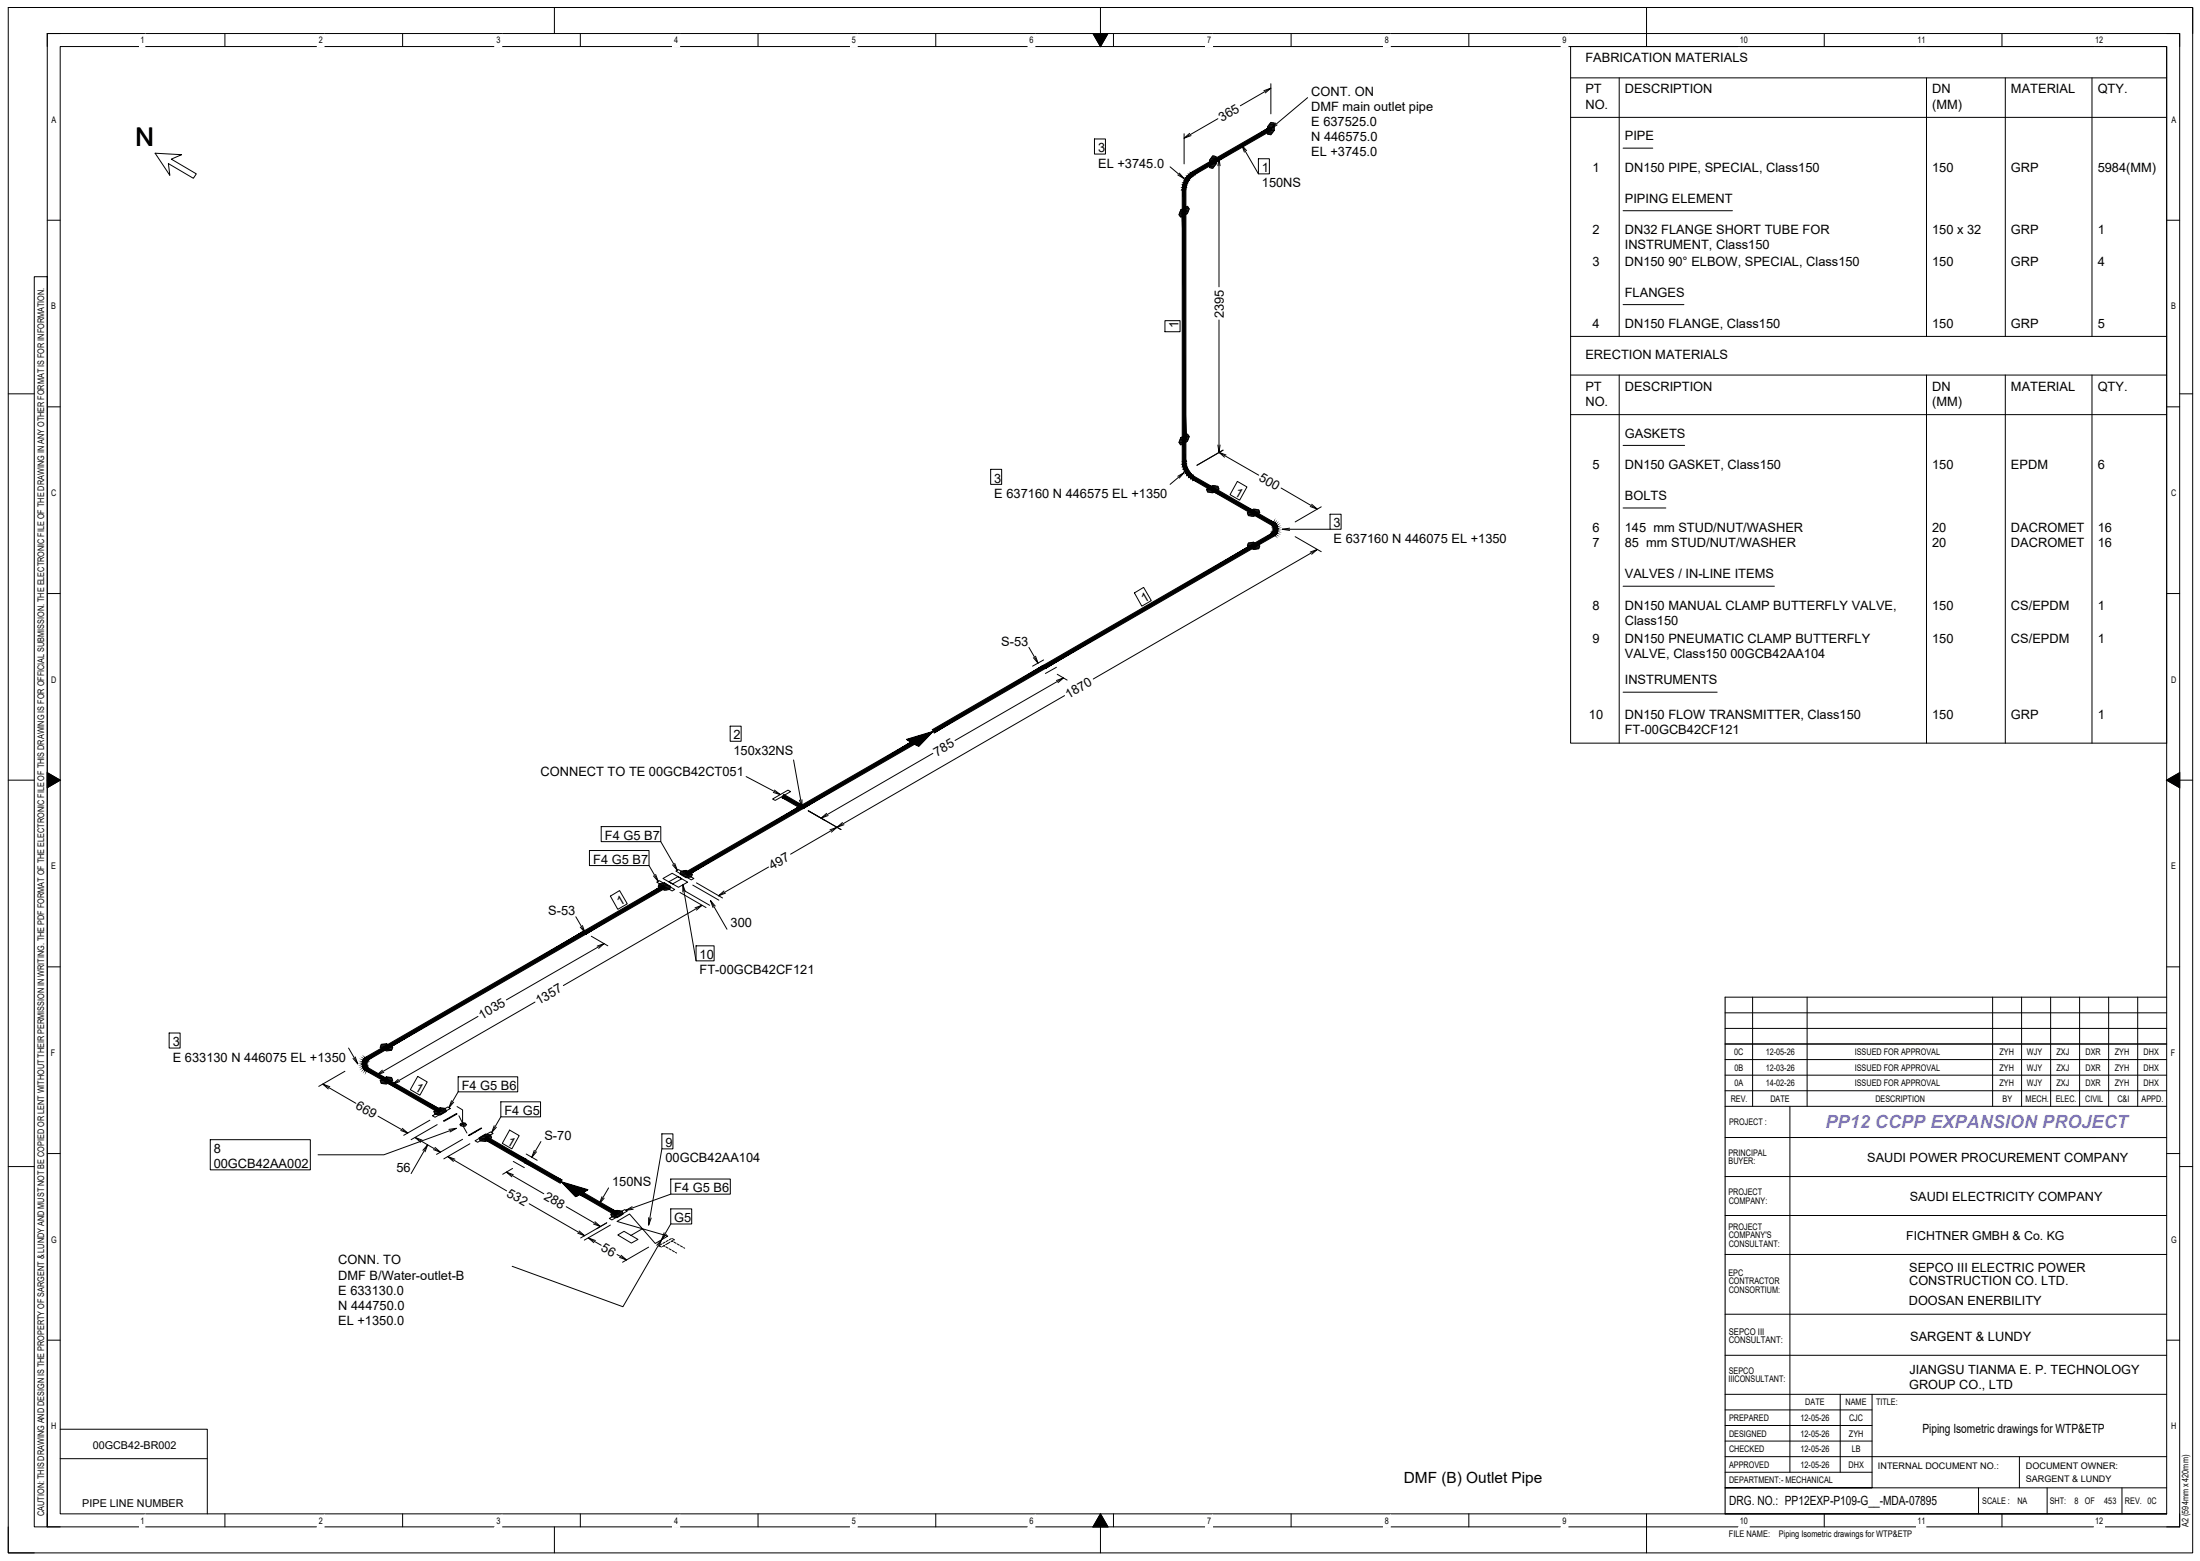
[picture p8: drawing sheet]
<svg xmlns="http://www.w3.org/2000/svg" width="598mm" height="424mm" viewBox="0 0 598 424" stroke-linecap="round" stroke-linejoin="round" font-family="sans-serif">
<!-- layer: G-ANNO-TTLB -->
<g fill="none" stroke="#000" stroke-width=".27">
<path d="M12.8 9.1h579.6v405.7h-579.6zM12.8 9.1v3.5M12.8 9.1h3.6M16.4 12.6h572.5v398.6h-572.5zM61.1 9.1v3.5M109.4 9.1v3.5M150.7 2v7.1M157.7 9.1v3.5M206 9.1v3.5M254.3 9.1v3.5M297.1 9.1h4l-2 3.5zM299.1 2v10.6"/>
<path d="M302.6 9.1v3.5M350.9 9.1v3.5M399.2 9.1v3.5M447.5 2v10.6M495.8 9.1v3.5M544.1 9.1v3.5M588.9 2h7.1v7.1M588.9 9.1h3.5v3.5M12.8 59.8h3.6M588.9 59.8h3.5M9.3 75.2h3.5v339.6h-3.5zM2.2 107h7.1"/>
<path d="M12.8 110.5h3.6M588.9 110.5h3.5M592.4 107h3.6M12.8 161.2h3.6M588.9 161.2h3.5M2.2 211.9h7.1M12.8 209.9l3.6 2-3.6 2.1zM12.8 211.9h3.6M588.9 211.9l3.5-2v4.1zM588.9 211.9h7.1M12.8 262.6h3.6M468.9 279.4h120"/>
<path d="M468.9 275.1h120M468.9 270.9h120M476.4 270.9v29.6M491.2 270.9v29.6M541.6 270.9v29.6M549.5 270.9v29.6M557.4 270.9v29.6M565.2 270.9v29.6M573.1 270.9v29.6M581 270.9v29.6M588.9 262.6h3.5M468.9 292.1h120"/>
<path d="M468.9 296.3h120M468.9 287.8h120M468.9 283.6h120M2.2 316.9h7.1M12.8 313.4h3.6M468.9 300.5h120M468.9 309h120M468.9 319.6h120M486.5 300.5v99.4M588.9 313.4h3.5M592.4 316.9h3.6M468.9 330.2h120"/>
<path d="M468.9 340.8h120M468.9 357h120M12.8 364.1h3.6M468.9 378.8h120M468.9 368.2h120M500.2 378.8v21.1M508.8 378.8v25.4h-39.9h120M588.9 364.1h3.5M468.9 395.7h120M468.9 387.2h39.9M468.9 391.5h39.9M468.9 383h39.9"/>
<path d="M468.9 399.9h39.9M548.9 395.7v8.5M2.2 414.8v7h7.1M12.8 411.2v3.6h3.6M61.1 411.2v3.6M109.4 411.2v3.6M150.7 414.8v7M157.7 411.2v3.6M206 411.2v3.6M254.3 411.2v3.6M299.1 411.2l2 3.6h-4zM299.1 411.2v10.6"/>
<path d="M302.6 411.2v3.6M350.9 411.2v3.6M399.2 411.2v3.6M447.5 411.2v10.6M468.9 411.2h120M495.8 411.2v3.6M537.8 404.2v7M544.1 411.2v3.6M556.4 404.2v7M576.7 404.2v7M592.4 411.2v3.6h-3.5"/>
</g>
<!-- layer: G-ANNO-BRDR -->
<path d="M2.2 2h593.8v419.8h-593.8z" fill="none" stroke="#000" stroke-width=".27"/>
<!-- layer: G-ANNO-TTLB -->
<path d="M468.9 270.9v140.3" fill="none" stroke="#000" stroke-width=".3"/>
<path d="M297.1 9.1h4l-2 3.5zM12.8 209.9l3.6 2-3.6 2.1zM588.9 211.9l3.5-2v4.1zM299.1 411.2l2 3.6h-4z" fill="#000" stroke="#000" stroke-width=".27"/>
<g fill="#fff" stroke="#fff" stroke-width=".27">
<path d="M38 411.7v3.2l1.4-3.2zM39.4 411.7v3.2h-1.4z"/>
<path d="M86.3 411.7v3.2l1.8-3.2zM88.1 411.7v3.2h-1.8z"/>
<path d="M134.6 411.7v3.2l1.8-3.2zM136.4 411.7v3.2h-1.8z"/>
<path d="M182.9 411.7v3.2l1.8-3.2zM184.7 411.7v3.2h-1.8z"/>
<path d="M231.2 411.7v3.2l1.8-3.2zM233 411.7v3.2h-1.8z"/>
<path d="M279.5 411.7v3.2l1.8-3.2zM281.3 411.7v3.2h-1.8z"/>
<path d="M327.8 411.7v3.2l1.8-3.2zM329.6 411.7v3.2h-1.8z"/>
<path d="M376.1 411.7v3.2l1.8-3.2zM377.9 411.7v3.2h-1.8z"/>
<path d="M424.3 411.7v3.2l1.9-3.2zM426.2 411.7v3.2h-1.9z"/>
<path d="M472.7 411.7v3.2l2.7-3.2zM475.4 411.7v3.2h-2.7z"/>
<path d="M521 411.7v3.2l2.5-3.2zM523.5 411.7v3.2h-2.5z"/>
<path d="M569.3 411.7v3.2l2.7-3.2zM572 411.7v3.2h-2.7z"/>
<path d="M589.8 386v3.3l2-3.3zM591.8 386v3.3h-2z"/>
<path d="M589.8 335.3v3.3l2.2-3.3zM592 335.3v3.3h-2.2z"/>
<path d="M589.8 284.6v3.3l1.8-3.3zM591.6 284.6v3.3h-1.8z"/>
<path d="M589.8 233.9v3.2l1.9-3.2zM591.7 233.9v3.2h-1.9z"/>
<path d="M589.8 183.2v3.2l2-3.2zM591.8 183.2v3.2h-2z"/>
<path d="M589.8 132.5v3.2l2.1-3.2zM591.9 132.5v3.2h-2.1z"/>
<path d="M589.8 81.8v3.2l1.9-3.2zM591.7 81.8v3.2h-1.9z"/>
<path d="M589.8 31.1v3.2l2.2-3.2zM592 31.1v3.2h-2.2z"/>
<path d="M38 9.6v3.2l1.4-3.2zM39.4 9.6v3.2h-1.4z"/>
<path d="M86.3 9.6v3.2l1.8-3.2zM88.1 9.6v3.2h-1.8z"/>
<path d="M134.6 9.6v3.2l1.8-3.2zM136.4 9.6v3.2h-1.8z"/>
<path d="M182.9 9.6v3.2l1.8-3.2zM184.7 9.6v3.2h-1.8z"/>
<path d="M231.2 9.6v3.2l1.8-3.2zM233 9.6v3.2h-1.8z"/>
<path d="M279.5 9.6v3.2l1.8-3.2zM281.3 9.6v3.2h-1.8z"/>
<path d="M327.8 9.6v3.2l1.8-3.2zM329.6 9.6v3.2h-1.8z"/>
<path d="M376.1 9.6v3.2l1.8-3.2zM377.9 9.6v3.2h-1.8z"/>
<path d="M424.3 9.6v3.2l1.9-3.2zM426.2 9.6v3.2h-1.9z"/>
<path d="M472.7 9.6v3.2l2.7-3.2zM475.4 9.6v3.2h-2.7z"/>
<path d="M521 9.6v3.2l2.5-3.2zM523.5 9.6v3.2h-2.5z"/>
<path d="M569.3 9.6v3.2l2.7-3.2zM572 9.6v3.2h-2.7z"/>
<path d="M13.6 386v3.3l2-3.3zM15.6 386v3.3h-2z"/>
<path d="M13.6 335.3v3.3l2.2-3.3zM15.8 335.3v3.3h-2.2z"/>
<path d="M13.6 284.6v3.3l1.8-3.3zM15.4 284.6v3.3h-1.8z"/>
<path d="M13.6 233.9v3.2l1.9-3.2zM15.5 233.9v3.2h-1.9z"/>
<path d="M13.6 183.2v3.2l2-3.2zM15.6 183.2v3.2h-2z"/>
<path d="M13.6 132.5v3.2l2.1-3.2zM15.7 132.5v3.2h-2.1z"/>
<path d="M13.6 81.8v3.2l1.9-3.2zM15.5 81.8v3.2h-1.9z"/>
<path d="M13.6 31.1v3.2l2.2-3.2zM15.8 31.1v3.2h-2.2z"/>
</g>
<!-- layer: GT_1 -->
<g fill="none" stroke="#000" stroke-width=".27">
<path d="M426.9 12.6h162v189.3h-162zM297.5 37.7h3v4.2h-3zM321.8 36.3v8.2M323.3 36.2l-1.5 1.3 1.9-.7M331 32.2l-9.2 5.3M337.5 39.4l4.5 7.8M343.5 24.6l1.9-.7-1.5 1.3M344.5 36.4h1.1M344.5 36.2h1.2M344.5 36h1.4M344.5 35.8h1.5M344.5 35.6h1.7"/>
<path d="M344.5 35.4h1.8M344.5 35.2h1.8M344.5 35h1.8M344.5 34.8h1.8M344.5 34.6h1.8M344.5 34.4h1.8M344.7 34.2h1.6M344.8 34h1.5M345 33.8h1.3M345.1 33.6h1.2M345.3 33.4h1M345.4 33.2l.9 .2v2l-.9 1.2-.9-.2v-2z"/>
<path d="M345.4 23.9l-8.3 4.8M345.4 22.7v8.2M346.7 33.4l-1.3 1.5 1.7-1M355.4 26.5l-10 8.4M426.9 21.2h162M426.9 31.9h162M440.1 21.2v70.2M523.6 21.2v70.2M545 21.2v70.2M568.6 21.2v70.2M42.2 41.6l7.2 .4-2.8 1.2 6.8 4-.8 1.2-6.8-4 .4 3.2zM318 45.3l3.8 3.2"/>
<path d="M320.5 58.2h1.9M320.5 58.4h1.5M320.5 47l1.3 1.5-1.7-1M320.5 58h2.2M320.6 57.8h2.2M320.7 58.6h.9M320.7 57.6h2.2M320.8 58.8h.5M320.8 57.4h2.2M320.9 57.2h2.1M320.9 57l1.8-1 .5 .7-.5 1.3-1.8 1-.5-.7zM320.9 57h2.2"/>
<path d="M321.3 56.8h1.9M321.6 56.6h1.6M322 56.4h1M322.4 56.2h.5M328.7 45.4h1.2M328.7 45.2h1.3M328.7 45h1.5M328.7 44.8h1.6M328.7 44.6h1.8M328.7 44.4h1.8M328.7 44.2h1.8M328.7 44h1.8"/>
<path d="M328.7 43.8h1.8M328.7 43.6h1.8M328.8 43.4h1.7M329 43.2h1.5M329.1 43h1.4M329.2 45.6h.5M329.2 42.8h1.3M329.4 42.6h1.1M329.5 42.4h.6M329.6 42.3l.9 .2v2l-.9 1.2-.9-.2v-2zM331 45l.3-2 .3 2M331.3 43v34.9"/>
<path d="M332.4 42.4l-7.1 4.1M338.8 40.9l-1.3-1.5 .7 1.9M342 43.1h3v4.1h-3zM441.2 40.2h8M441.2 57.2h29.7M316.6 87.1h4.1v3h-4.1zM331.3 86.9v36l10.8 6.2M426.9 91.4h162M441.2 82.7h16.5M320.6 119.8h2.2M320.7 119.6h2.2M320.7 119.4h2.2"/>
<path d="M320.8 119.2h2.2M320.9 119h2.2M320.9 118.9l1.8-1 .5 .7-.5 1.3-1.8 1-.5-.7zM321.1 118.8h2.1M321.5 118.6h1.7M321.8 118.4h1.3M322.2 118.2h.7M426.9 101.9h162M426.9 112.6h162M440.1 101.9v100M523.6 101.9v100M545 101.9v100"/>
<path d="M568.6 101.9v100M269.3 127.5h2.9v4.1h-2.9zM320.1 129.4l1.7-1-1.3 1.5M320.4 120.2h1.8M320.5 120h2.1M320.6 120.4h1.2M320.7 120.6h.8M321.8 128.4l-3.8 3.2M327.9 132.9l1.7-1 1.4 .2 .3 .8-1.7 1-1.4-.2zM328 133h3.2M328 133.2h2.8M328.1 132.8h3.2"/>
<path d="M328.1 133.4h2.4M328.2 133.6h1.9M328.4 132.6h2.8M328.8 132.4h2.3M328.9 133.8h.9M329.1 132.2h2M329.5 132h.8M331 120.9l.3 2 .3-2M332.4 122.3l-7.1 4.1M333.2 123.6l-1.9-.7 1.5 1.3M336.3 130.8l2.6 1.5-2 3.6-2.6-1.5zM339 139.3l1.7-1 1.4 .2 .3 .8-1.7 1-1.4-.2z"/>
<path d="M339.1 139.4h3.1M339.1 139.6h2.8M339.2 139.2h3.2M339.2 139.8h2.4M339.3 140h1.9M339.5 139h2.8M339.9 138.8h2.3M340.2 138.6h2M340.6 138.4h.8M348.2 132.6l9.8 5.7M356.5 137l1.5 1.3-1.9-.7M359.1 137.7l-7.1 4.1"/>
<path d="M361.5 139.7h3v4.1h-3zM441.2 121h16.7M441.2 138h11.6M339.1 148.2h3.1M339.1 148h2.8M339.2 148.4h3.2M339.2 147.8h2.4M339.3 147.6h1.9M339.3 147.5l1.4-.2 1.7 1-.3 .8-1.4 .2-1.7-1zM339.5 148.6h2.8M339.9 148.8h2.3M340 147.4h.9"/>
<path d="M340 140.2h.9M340.2 149h2M340.6 149.2h.8M348.5 143.8h13M350.5 143.5l-2 .3 2 .3M352 145.8l7.1 4.1M356.1 150l1.9-.7-1.5 1.3M358 149.3l-60.9 35.2M441.2 159.2h41.1M279.7 175.9l2.5 4.3M281.5 178.3l.7 1.9-1.3-1.5M283.7 179.3l-3.1 1.7"/>
<path d="M308.3 161.1l2.5-1.5 2.1 3.6-2.6 1.5zM198.5 197.3h2.9v4.1h-2.9zM253.7 198.7l-5.5 3.2 .1 .1 1.7-1.1-2 .8 .5 .3 2.1-1.5-2.8 1.1 1 .5 2.2-1.9-3.5 1.3 1.5 .8 2.6-2.5-4.3 1.5 1.9 1.1 2.9-2.7-5 1.6 2.3 1.3 3.2-3.4-5.7 1.8 2.7 1.7 3.6-3.7-6.6 1.9 3.2 1.8 3.9-4-7.3 2.2 1.8 1M287.1 184.9l2-.7-1.6 1.2M287.1 181.3l-3 1.7M287.4 183.2l2.6 1.5M289.1 184.2l-29.5 17M289.3 189l-74.4 43M441.2 188h25.5M202.8 211l9.3 4.8M210 217.1l4.2-2.5 .7 .4-4.2 2.4zM210.5 214.6l1.6 1.2-1.9-.5"/>
<path d="M215.7 206.4l2.3 12.8M218 217.2v2l-.7-1.9M253.6 204.6l-30.4 17.6M160.2 231h16.2v4.1h-16.2zM163.4 224.5h16.2v4.1h-16.2zM176.4 235.1l2.5 4.3M178.2 237.5l.7 1.9-1.3-1.5M178.5 239.6l.7-.4 4.2 2.4-.7 .4zM179.6 228.6l4.5 7.8M179.9 239.9h.9M180.2 238.6l2.5-1.4 4.2 2.4-2.5 1.4-2.6-1.5 2.5-1.4 1 .6-2.5 1.4zM183.4 234.5l.7 1.9-1.3-1.5"/>
<path d="M183.7 236.6l.7-.4 4.2 2.4-.7 .4zM184.8 237.3h3.2M184.9 237.1h2.8M185 237.5h3.2M185 236.9h2.3M185.1 236.7h1.9M185.1 236.6l1.4-.2 1.7 1-.3 .8-1.4 .2-1.7-1zM185.3 237.7h2.8M185.7 237.9h2.3M185.8 236.5h.9M186 238.1h1.9M186.3 238.3h.9"/>
<path d="M189.3 239.8l7.1 4.1M208.9 235.5l-13.6 7.8M224.2 222.8l-4.5-2.6 8.9 5.1M224.7 220.9l-1.5 1.3 1.9-.7M225.6 225.4l1.9-.7-1.5 1.3M229 223.4l-1.5 1.3 1.9-.7M156.5 249l2.5 4.3M158.3 251.4l.7 1.9-1.3-1.5M160.7 254.3l4.5 2.6M162.3 257l1.9-.7-1.5 1.3M164.2 256.3l-26.6 15.3M165.9 243.4l2.5-1.5 2.1 3.6-2.6 1.5z"/>
<path d="M178.9 240.7h3.2M179 240.5h2.8M179.1 240.9h3.2M179.1 240.3h2.3M179.2 240.1h1.9M179.2 240l1.4-.2 1.7 1-.3 .8-1.4 .2-1.7-1zM179.4 241.1h2.8M179.7 241.3h2.4M180.1 241.5h1.9M180.4 241.7h.9M184.8 242.4l7.1 4.1M185.6 240.3l3.6 20.7"/>
<path d="M185.8 241.8l7.1 4.1M186.3 242.2l-.7-1.9v2M188.3 240.4l7.1 4.1M188.9 246.6l1.9-.7-1.5 1.3M189.2 256.9h4.9v4.1h-4.9zM190.8 245.9l-37.7 21.8M193.1 244.6l4.5 7.8M194.4 246.1l-1.3-1.5 .7 1.9M196.8 242l-1.5 1.3 1.9-.7M129.9 276.1l-27.5 15.9M145.4 272.2l-38.7 22.3M46 280.6h3v4.1h-3z"/>
<path d="M87.7 294.5l9 5.2M89.6 295.2l-1.9-.7 1.5 1.3M93.7 291l-7.1 4.1M94.7 284.7l2.5 4.3M96.5 287.1l.7 1.9-1.3-1.5M103.3 293.5l1.7-1 1.4 .2 .3 .8-1.7 1-1.4-.2zM103.3 293.5h3.4M103.3 284.5h3.4M103.4 293.7h3M103.4 284.3h3M103.4 292.6l-2.7-1.6 7.1 4.1M103.5 293.9h2.6"/>
<path d="M103.5 284.1h2.6M103.6 294.1h2.1M103.6 283.9h2.1M103.6 283.7l1.4-.2 1.7 1-.3 .8-1.4 .2-1.7-1zM103.6 294.3h1.8M103.6 283.7h1.8M103.7 293.3h3M103.7 284.7h3M103.9 290.7l-1.5 1.3 1.9-.7M104 293.1h2.6M104 284.9h2.6M104.4 292.9h2.1"/>
<path d="M104.4 285.1h2.1M104.7 292.7h1.7M104.7 285.3h1.7M108.2 293.2l-1.5 1.3 1.9-.7M113.5 292.4l2.6 1.5-2 3.6-2.6-1.5zM122.7 299l-.7 1.9 1.3-1.5M124.5 292.5h16.2v4.1h-16.2zM124.5 296.6l-2.5 4.3M136.1 299.3h10.8v4.1h-10.8zM57.1 309.6h27.2v8.2h-27.2zM102.7 303.2l8.1 4.6M109.3 306.5l1.5 1.3-1.9-.7"/>
<path d="M112.8 309l3.4 2M114.7 309.7l-1.9-.7 1.5 1.3M114.9 312.5l1.3-1.5-.7 1.9M116.2 311l3.5 2M116.2 311l-4.5 7.8M116.8 304.3l-7.1 4.1M117.5 303.1l4.2-2.4 .7 .4-4.2 2.4zM117.9 301.9l1.7-1 1.4 .2 .3 .8-1.7 1-1.4-.2zM117.9 301.9h3.4M118 302.1h3M118.1 302.3h2.5M118.2 302.5h2.1"/>
<path d="M118.2 311.7l1.5 1.3-1.9-.7M118.2 302.7h1.8M118.3 301.7h3M118.6 301.5h2.6M118.8 305.5l-7.1 4.1M119 301.3h2.1M119.3 301.1h1.7M120.5 304.5l3.5-2 .2 .1-3.5 2zM121.7 314.2l16 9.3M122 306.8l2-.3-1.7 1M123.6 314.9l-1.9-.7 1.5 1.3M124 306.5l-19.7 7.2h-17.9"/>
<path d="M124.2 300.6l1.5 .9v4M124.7 303.1l1 2M125 305.5h1.8M125.2 305.2l1.2 .7M125.7 309.5l-7.1 4.1M125.9 305v1l1 1.8M126.4 305.1l-1.2 .7 1.2 .1 .4-.4-.4-.4-.5-.1-.7 .2-.2 .3 .2 .3M127.3 308.4l3.6-1.9-3.4 2zM127.7 310.7l-7.1 4.1M129.1 309.9l4.2-2.4 .7 .4-4.2 2.4zM130.2 309.1l1.7-1 1.4 .2 .3 .8-1.7 1-1.4-.2zM130.2 309.1h3.4"/>
<path d="M130.3 309.3h3M130.4 309.5h2.5M130.5 309.7h2.1M130.5 309.9h1.8M130.6 308.9h2.9M130.9 308.7h2.6M131.2 308.5h2.2M131.6 308.3h1.7M134.3 305.8l-.7 1.9 1.3-1.5M136.1 303.4l-2.5 4.3M137.6 318.4l10.2 5.9M138.5 307l2.6 1.5-2 3.6-2.6-1.5z"/>
<path d="M139.3 317.4l-2.7 1.6M139.5 319.1l-1.9-.7 1.5 1.3M139.5 315.5l3 1.7M143 313.5l3 1.7M145.2 312.5l-.7 1.9 1.3-1.5M147 310.1l-2.5 4.3M179.9 308h3v4.1h-3zM179.9 312.1l-3.6 20.7M143.8 327l15.1 8.7M152.5 321l5.4 3.3-1.7-1.1 2 .9-.5 .3-2.1-1.6 2.8 1.1-1 .6-2.2-1.9 3.5 1.2-1.5 .8-2.6-2.4 4.3 1.5-1.9 1.1-2.9-2.8 5 1.6-2.3 1.3-3.2-3.3 5.7 1.8-2.7 1.6-3.6-3.7 6.6 2-3.2 1.8-3.9-4.1 7.3 2.2-1.8 1M153.9 327.8l9.3 5.4M157.4 334.4l1.5 1.3-1.9-.7"/>
<path d="M159.9 336.3l3.5 2M161.7 331.9l1.5 1.3-1.9-.7M161.8 337l-1.9-.7 1.5 1.3M162.2 333.8l2.7-1.6-7.1 4.1M163.6 325.1l-.7 1.9 1.3-1.5M165.4 322.7l-2.5 4.3M165.6 331l4.2-2.4 .7 .4-4.2 2.4zM165.9 332.8l-7.1 4.1M166 329.8l1.7-1 1.4 .2 .3 .8-1.7 1-1.4-.2zM166.1 329.9h3.1M166.1 330.1h2.8M166.2 329.7h3.2"/>
<path d="M166.2 330.3h2.4M166.3 330.5h1.9M166.5 329.5h2.8M166.9 329.3h2.3M167 330.7h.9M167.2 329.1h1.9M167.5 328.9h.9M167.7 331.8l13.8 4-3.4 2-7-8zM171.8 327.8l-1.7 1 2-.3M174.6 333.8l-3.1 1.8 1.9 1.1-1.8 1-3.7-2.2 1.7-1 1.9 1.1M176.3 330.8v2l.7-1.9M176.3 338.8l-7.1 4.1"/>
<path d="M178.5 338.3l1.3-1.5-.7 1.9M179.2 338.4l.6 .4M179.8 336.8l-10.5 18.2-30.1-11M179.9 337.9l-.6 .4M180.4 338.4l.3 .1M180.5 334.9l-.7 1.9 1.3-1.5M180.6 338.3l-.5 .3M180.7 337.4l-.5 .4M181 338.7l.6 .4M181.6 336.9l-.6 .4M181.9 339.2l.5 .3M182.1 337.4l-1.2 .7"/>
<path d="M182.3 328.4h5.7v4.1h-5.7zM182.3 320.3h16.2v4.1h-16.2zM182.3 332.5l-2.5 4.3M182.3 324.4l-12.2 4.4M182.5 336.5l-.6 .3M182.6 337.1l.3 .2M182.7 339.7l.6 .3M182.8 336.5l.5 .3M183 337l-.6 .3M183.2 337.4l.6 .3M184.1 337.9l.5 .4M184.9 338.4l.6 .3"/>
<path d="M185.8 338.9l.3 .2M167.7 340.8l2.6 1.5M168.8 341l1.5 1.3-1.9-.7M183.6 340.2l.3 .2"/>
</g>
<g fill="#000" stroke="#000" stroke-width=".27">
<path d="M321.3 51.5v6h1zM321.3 51.5h1v6z"/>
<path d="M323.6 47l.6-.4 .5 .9zM323.6 47l.6 .8 .5-.3zM323.1 47.4l.5-.4 .6 .8zM323.1 47.4l.7 .7 .4-.3zM323.1 47.4l.7 .7-1.1-.2zM322.7 47.9l.7 .6 .4-.4zM322.7 47.9l.7 .6-1.1-.1zM322.3 48.4l.8 .5 .3-.4zM322.3 48.4l.8 .5-1.2 .1zM321.9 49l.9 .4 .3-.5zM321.9 49l.9 .4-1.1 .2zM321.7 49.6l.9 .3 .2-.5zM321.7 49.6l.9 .3-1.1 .3zM321.5 50.2l1 .2 .1-.5zM321.5 50.2l1 .2-1.1 .5zM321.4 50.9l1 .1 .1-.6zM321.4 50.9l1 .1-1.1 .5zM321.3 51.5h1l.1-.5z"/>
<path d="M324.2 46.6l.5 .9 4.7-3.9zM324.7 47.5l4.7-3.9 .5 .9z"/>
<path d="M329.4 43.6l.5 .9 15.3-10zM329.9 44.5l15.3-10 .5 .9z"/>
<path d="M321.3 57.5v61.9h1zM321.3 57.5h1v61.9z"/>
<path d="M321.3 125.4h1l-.9 .7zM321.4 126.1l1-.2-.1-.5zM321.4 126.1l1-.2-.9 .8zM321.5 126.7l1-.2-.1-.6zM321.5 126.7l1-.2-.8 .8zM322.5 126.5l-.8 .8 .9-.3zM321.7 127.3l.9-.3-.7 .9zM322.6 127l-.7 .9 .9-.4zM321.9 127.9l.9-.4-.5 1zM322.8 127.5l-.5 1 .8-.5zM322.3 128.5l.8-.5-.4 1zM323.1 128l-.4 1 .7-.6zM322.7 129l.7-.6-.3 1.1zM323.4 128.4l-.3 1.1 .7-.7zM323.8 128.8l-.2 1.1-.5-.4zM323.8 128.8l-.2 1.1 .6-.8zM324.2 129.1v1.2l-.6-.4zM324.2 129.1v1.2l.5-.8z"/>
<path d="M321.3 119.4v6h1zM321.3 119.4h1v6z"/>
<path d="M324.2 130.3l5.2 3 .5-.9zM324.7 129.5l5.2 2.9-5.7-2.1z"/>
<path d="M329.4 133.3l11.1 6.4 .5-.9zM329.9 132.4l11.1 6.4-11.6-5.5z"/>
<path d="M340.5 147.8l.5 .9 4.7-3.8zM341 148.7l4.7-3.8 .5 .8z"/>
<path d="M340.5 139.7l5.2 3 .5-.9zM341 138.8l5.2 3-5.7-2.1z"/>
<path d="M345.7 144.9l.8 .6-.3 .2zM345.7 144.9l.8 .6-.6-.8zM345.9 144.7l.9 .5-.3 .3zM345.9 144.7l.9 .5-.8-.7zM346 144.5l1 .3-.2 .4zM346.2 144.3l-.2 .2 1 .3zM346.2 144.3l1 .1-.2 .4zM346.2 144.1v.2l1 .1zM346.2 144.1l1.1-.1-.1 .4zM346.3 143.9l-.1 .2 1.1-.1zM346.3 143.9l1-.3v.4zM346.3 143.7v.2l1-.3zM346.3 143.7l.9-.5 .1 .4zM346.2 143.4l.1 .3 .9-.5zM346.2 143.4l.8-.6 .2 .4zM346.2 143.2v.2l.8-.6zM346.8 142.4l.2 .4-.8 .4zM346 143l.2 .2 .6-.8zM346.5 142.1l.3 .3-.8 .6zM346.5 142.1l-.6 .7 .1 .2zM346.2 141.8l.3 .3-.6 .7zM346.2 141.8l-.5 .9 .2 .1z"/>
<path d="M253.4 198.2l.5 .9 29.7-18.4zM253.9 199.1l29.7-18.4 .5 .9z"/>
<path d="M283.6 180.7l.5 .9 56.4-33.8zM284.1 181.6l56.4-33.8 .5 .9z"/>
<path d="M212.5 216.7l5.2 3 .5-.9zM213 215.8l5.2 3-5.7-2.1z"/>
<path d="M217.7 218.8l.5 .9 29.7-18.3zM218.2 219.7l29.7-18.3 .5 .9z"/>
<path d="M186.2 237l.6 .9 30.9-19.1zM186.8 237.9l30.9-19.1 .5 .9z"/>
<path d="M158.7 252.9l.6 .9 21-13.4zM159.3 253.8l21-13.4 .5 .9z"/>
<path d="M99.3 287.3l.3-.2 .5 .8zM99.3 287.3l.6 .8 .2-.2zM99.3 287.3l.6 .8-.9-.5zM99 287.6l.7 .7 .2-.2zM99 287.6l.7 .7-1-.3zM98.7 288l.9 .4 .1-.1zM98.7 288l.9 .4h-1zM98.6 288.4l.9 .3 .1-.3zM98.6 288.4l.9 .3-1 .1zM98.5 288.8l1 .1v-.2zM98.5 288.8l1 .1-1 .3zM98.5 289.2l1-.1v-.2zM98.5 289.2l1-.1-.9 .5zM98.6 289.6l.9-.2v-.3zM98.6 289.6l.9-.2-.8 .6zM98.7 290l.9-.4-.1-.2zM98.7 290l.9-.4-.6 .8zM99.6 289.6l-.6 .8 .7-.6zM99 290.4l.7-.6-.4 .9zM99.7 289.8l-.4 .9 .6-.8zM99.9 289.9l-.3 1-.3-.2zM99.9 289.9l-.3 1 .5-.8z"/>
<path d="M99.6 287.1l.5 .8 4.7-3.8zM100.1 287.9l4.7-3.8 .5 .8z"/>
<path d="M99.6 290.9l5.2 3 .5-.8zM100.1 290.1l5.2 3-5.7-2.2z"/>
<path d="M104.8 284.1l.5 .8 53.4-32zM105.3 284.9l53.4-32 .6 .9z"/>
<path d="M104.8 293.9l14.6 8.4 .5-.8zM105.3 293.1l14.6 8.4-15.1-7.6z"/>
<path d="M131.7 309.5l10.9 6.3 .5-.8zM132.2 308.7l10.9 6.3-11.4-5.5z"/>
<path d="M142.6 315.8l9.7 5.6 .5-.8zM143.1 315l9.7 5.6-10.2-4.8z"/>
<path d="M157.8 324.6l9.6 5.6 .6-.8zM158.3 323.8l9.7 5.6-10.2-4.8z"/>
</g>
<!-- layer: 0 -->
<path d="M16.4 388.2h39.9v23M16.4 396.2h39.9" fill="none" stroke="#000" stroke-width=".27"/>
<text font-size="7" x="36.9" y="39.6">N</text>
<text font-size="4.9" fill="#8470ff" x="496.2" y="306.5">PP12 CCPP EXPANSION PROJECT</text>
<text font-size="4.2" x="381.5" y="402.9">DMF (B) Outlet Pipe</text>
<g font-size="3.5">
<text x="430.9" y="16.9">FABRICATION MATERIALS</text>
<text x="356.4" y="26">CONT. ON</text>
<text x="430.9" y="25.4">PT</text>
<text x="430.9" y="29.5">NO.</text>
<text x="441.6" y="25.4">DESCRIPTION</text>
<text x="525.2" y="25.4">DN</text>
<text x="525.2" y="29.5">(MM)</text>
<text x="546.6" y="25.4">MATERIAL</text>
<text x="570.1" y="25.4">QTY.</text>
<text x="332.1" y="33.1" transform="rotate(-30 332.1 33.1)">365</text>
<text x="356.4" y="30.1">DMF main outlet pipe</text>
<text x="356.4" y="34.3">E 637525.0</text>
<text x="298.5" y="41.3">3</text>
<text x="356.4" y="38.4">N 446575.0</text>
<text x="441.6" y="38.1">PIPE</text>
<text x="298.5" y="45.5">EL +3745.0</text>
<text x="343" y="46.7">1</text>
<text x="356.4" y="42.5">EL +3745.0</text>
<text x="432.9" y="46.6">1</text>
<text x="441.6" y="46.6">DN150 PIPE, SPECIAL, Class150</text>
<text x="525.2" y="46.6">150</text>
<text x="546.6" y="46.6">GRP</text>
<text x="570.1" y="46.6">5984(MM)</text>
<text x="343" y="50.9">150NS</text>
<text x="441.6" y="55.1">PIPING ELEMENT</text>
<text x="432.9" y="63.6">2</text>
<text x="441.6" y="63.6">DN32 FLANGE SHORT TUBE FOR</text>
<text x="525.2" y="63.6">150 x 32</text>
<text x="546.6" y="63.6">GRP</text>
<text x="570.1" y="63.6">1</text>
<text x="441.6" y="67.7">INSTRUMENT, Class150</text>
<text x="432.9" y="72.1">3</text>
<text x="441.6" y="72.1">DN150 90° ELBOW, SPECIAL, Class150</text>
<text x="525.2" y="72.1">150</text>
<text x="546.6" y="72.1">GRP</text>
<text x="570.1" y="72.1">4</text>
<text x="441.6" y="80.6">FLANGES</text>
<text x="320.3" y="89.1" transform="rotate(-90 320.3 89.1)">1</text>
<text x="332.6" y="86.4" transform="rotate(-90 332.6 86.4)">2395</text>
<text x="432.9" y="89.1">4</text>
<text x="441.6" y="89.1">DN150 FLANGE, Class150</text>
<text x="525.2" y="89.1">150</text>
<text x="546.6" y="89.1">GRP</text>
<text x="570.1" y="89.1">5</text>
<text x="430.9" y="97.6">ERECTION MATERIALS</text>
<text x="430.9" y="106.1">PT</text>
<text x="441.6" y="106.1">DESCRIPTION</text>
<text x="525.2" y="106.1">DN</text>
<text x="546.6" y="106.1">MATERIAL</text>
<text x="570.1" y="106.1">QTY.</text>
<text x="430.9" y="110.2">NO.</text>
<text x="525.2" y="110.2">(MM)</text>
<text x="441.6" y="118.9">GASKETS</text>
<text x="270.3" y="131.1">3</text>
<text x="341.9" y="130.4" transform="rotate(30 341.9 130.4)">500</text>
<text x="432.9" y="127.4">5</text>
<text x="441.6" y="127.4">DN150 GASKET, Class150</text>
<text x="525.2" y="127.4">150</text>
<text x="546.6" y="127.4">EPDM</text>
<text x="570.1" y="127.4">6</text>
<text x="270.3" y="135.2">E 637160 N 446575 EL +1350</text>
<text x="335.4" y="134.4" transform="rotate(30 335.4 134.4)">1</text>
<text x="441.6" y="135.9">BOLTS</text>
<text x="362.5" y="143.3">3</text>
<text x="362.5" y="147.5">E 637160 N 446075 EL +1350</text>
<text x="432.9" y="144.4">6</text>
<text x="432.9" y="148.6">7</text>
<text x="441.6" y="144.4">145 mm STUD/NUT/WASHER</text>
<text x="441.6" y="148.6">85 mm STUD/NUT/WASHER</text>
<text x="525.2" y="144.4">20</text>
<text x="525.2" y="148.6">20</text>
<text x="546.6" y="144.4">DACROMET</text>
<text x="546.6" y="148.6">DACROMET</text>
<text x="570.1" y="144.4">16</text>
<text x="570.1" y="148.6">16</text>
<text x="441.6" y="157.1">VALVES / IN-LINE ITEMS</text>
<text x="310.9" y="163.7" transform="rotate(-30 310.9 163.7)">1</text>
<text x="432.9" y="165.6">8</text>
<text x="441.6" y="165.6">DN150 MANUAL CLAMP BUTTERFLY VALVE,</text>
<text x="525.2" y="165.6">150</text>
<text x="546.6" y="165.6">CS/EPDM</text>
<text x="570.1" y="165.6">1</text>
<text x="441.6" y="169.7">Class150</text>
<text x="272.1" y="175.4">S-53</text>
<text x="432.9" y="174.6">9</text>
<text x="441.6" y="174.6">DN150 PNEUMATIC CLAMP BUTTERFLY</text>
<text x="441.6" y="178.7">VALVE, Class150 00GCB42AA104</text>
<text x="525.2" y="174.6">150</text>
<text x="546.6" y="174.6">CS/EPDM</text>
<text x="570.1" y="174.6">1</text>
<text x="441.6" y="185.9">INSTRUMENTS</text>
<text x="290.4" y="189.8" transform="rotate(-30 290.4 189.8)">1870</text>
<text x="431.9" y="195.4">10</text>
<text x="441.6" y="195.4">DN150 FLOW TRANSMITTER, Class150</text>
<text x="525.2" y="195.4">150</text>
<text x="546.6" y="195.4">GRP</text>
<text x="570.1" y="195.4">1</text>
<text x="199.4" y="200.9">2</text>
<text x="441.6" y="199.5">FT-00GCB42CF121</text>
<text x="199.4" y="205">150x32NS</text>
<text x="254.6" y="205.5" transform="rotate(-30 254.6 205.5)">785</text>
<text x="146.9" y="210.7">CONNECT TO TE 00GCB42CT051</text>
<text x="164.4" y="228.1">F4 G5 B7</text>
<text x="161.2" y="234.6">F4 G5 B7</text>
<text x="209.9" y="236.4" transform="rotate(-30 209.9 236.4)">497</text>
<text x="149" y="248.5">S-53</text>
<text x="168.5" y="246.1" transform="rotate(-30 168.5 246.1)">1</text>
<text x="198.6" y="251.9">300</text>
<text x="190.2" y="260.5">10</text>
<text x="190.2" y="264.7">FT-00GCB42CF121</text>
<text x="146.4" y="273" transform="rotate(-30 146.4 273)">1357</text>
<text x="130.9" y="277" transform="rotate(-30 130.9 277)">1035</text>
<text x="47" y="284.2">3</text>
<text x="47" y="288.4">E 633130 N 446075 EL +1350</text>
<text x="112.6" y="296.1" transform="rotate(30 112.6 296.1)">1</text>
<text x="125.5" y="296.1">F4 G5 B6</text>
<text x="96.5" y="301" transform="rotate(30 96.5 301)">669</text>
<text x="137.1" y="302.9">F4 G5</text>
<text x="137.6" y="310.6" transform="rotate(30 137.6 310.6)">1</text>
<text x="148" y="309.6">S-70</text>
<text x="180.9" y="311.6">9</text>
<text x="58.1" y="313.2">8</text>
<text x="58.1" y="317.3">00GCB42AA002</text>
<text x="180.9" y="315.8">00GCB42AA104</text>
<text x="507.5" y="315.6">SAUDI POWER PROCUREMENT COMPANY</text>
<text x="107.8" y="318.3">56</text>
<text x="166.4" y="322.2">150NS</text>
<text x="183.3" y="323.9">F4 G5 B6</text>
<text x="137.5" y="324.8" transform="rotate(30 137.5 324.8)">532</text>
<text x="147.6" y="325.6" transform="rotate(30 147.6 325.6)">288</text>
<text x="519.1" y="326.2">SAUDI ELECTRICITY COMPANY</text>
<text x="183.3" y="332">G5</text>
<text x="163.2" y="339.6" transform="rotate(30 163.2 339.6)">56</text>
<text x="91.9" y="343.5">CONN. TO</text>
<text x="91.9" y="347.6">DMF B/Water-outlet-B</text>
<text x="518.9" y="345.4">SEPCO III ELECTRIC POWER</text>
<text x="91.9" y="351.7">E 633130.0</text>
<text x="518.9" y="348.9">CONSTRUCTION CO. LTD.</text>
<text x="91.9" y="355.8">N 444750.0</text>
<text x="91.9" y="359.9">EL +1350.0</text>
<text x="518.8" y="354.5">DOOSAN ENERBILITY</text>
<text x="519.2" y="364.4">SARGENT &amp; LUNDY</text>
<text x="518.9" y="377.4">GROUP CO., LTD</text>
<text x="519" y="373.2">JIANGSU TIANMA E. P. TECHNOLOGY</text>
<text x="522.5" y="389.4">Piping Isometric drawings for WTP&amp;ETP</text>
<text x="470" y="408.9">DRG. NO.: PP12EXP-P109-G__-MDA-07895</text>
</g>
<text font-size="3.4" x="518.1" y="336.8">FICHTNER GMBH &amp; Co. KG</text>
<g font-size="2.9">
<text x="25.2" y="393.6">00GCB42-BR002</text>
<text x="22.4" y="409.3">PIPE LINE NUMBER</text>
</g>
<g font-size="2.5">
<text x="38.2" y="11.8">1</text>
<text x="86.7" y="11.8">2</text>
<text x="134.9" y="11.8">3</text>
<text x="183.3" y="11.8">4</text>
<text x="231.5" y="11.8">5</text>
<text x="279.8" y="11.8">6</text>
<text x="328.1" y="11.8">7</text>
<text x="376.4" y="11.8">8</text>
<text x="424.7" y="11.8">9</text>
<text x="472.9" y="11.8">10</text>
<text x="521.2" y="11.8">11</text>
<text x="569.5" y="11.8">12</text>
<text x="14" y="33.3">A</text>
<text x="590.2" y="33.3">A</text>
<text x="13.9" y="84">B</text>
<text x="590.1" y="84">B</text>
<text x="13.9" y="134.7">C</text>
<text x="590.1" y="134.7">C</text>
<text x="13.9" y="185.4">D</text>
<text x="590.1" y="185.4">D</text>
<text x="13.9" y="236.1">E</text>
<text x="590.1" y="236.1">E</text>
<text x="13.8" y="286.8">F</text>
<text x="471.4" y="286.6">0C</text>
<text x="479.9" y="286.6">12-05-26</text>
<text x="504.1" y="286.6">ISSUED FOR APPROVAL</text>
<text x="543.5" y="286.6">ZYH</text>
<text x="550.9" y="286.6">WJY</text>
<text x="559" y="286.6">ZXJ</text>
<text x="566.9" y="286.6">DXR</text>
<text x="574.8" y="286.6">ZYH</text>
<text x="582.6" y="286.6">DHX</text>
<text x="590.1" y="286.8">F</text>
<text x="471.4" y="290.8">0B</text>
<text x="479.9" y="290.8">12-03-26</text>
<text x="504.1" y="290.8">ISSUED FOR APPROVAL</text>
<text x="543.5" y="290.8">ZYH</text>
<text x="550.9" y="290.8">WJY</text>
<text x="559" y="290.8">ZXJ</text>
<text x="566.9" y="290.8">DXR</text>
<text x="574.8" y="290.8">ZYH</text>
<text x="582.6" y="290.8">DHX</text>
<text x="470.4" y="299.4">REV.</text>
<text x="471.4" y="295.1">0A</text>
<text x="479.9" y="295.1">14-02-26</text>
<text x="481.2" y="299.4">DATE</text>
<text x="504.1" y="295.1">ISSUED FOR APPROVAL</text>
<text x="509.7" y="299.4">DESCRIPTION</text>
<text x="543.5" y="295.1">ZYH</text>
<text x="544.3" y="299.4">BY</text>
<text x="550.6" y="299.4">MECH.</text>
<text x="550.9" y="295.1">WJY</text>
<text x="558.7" y="299.4">ELEC.</text>
<text x="559" y="295.1">ZXJ</text>
<text x="566.7" y="299.4">CIVIL</text>
<text x="566.9" y="295.1">DXR</text>
<text x="574.8" y="295.1">ZYH</text>
<text x="575.5" y="299.4">C&amp;I</text>
<text x="582.1" y="299.4">APPD.</text>
<text x="582.6" y="295.1">DHX</text>
<text x="469.9" y="305.7">PROJECT :</text>
<text x="469.8" y="314">PRINCIPAL</text>
<text x="469.8" y="316.3">BUYER:</text>
<text x="469.8" y="324.6">PROJECT</text>
<text x="469.9" y="326.9">COMPANY:</text>
<text x="469.8" y="334.1">PROJECT</text>
<text x="13.9" y="337.5">G</text>
<text x="469.9" y="336.4">COMPANY'S</text>
<text x="469.9" y="338.7">CONSULTANT:</text>
<text x="590.1" y="337.5">G</text>
<text x="469.8" y="346.6">EPC</text>
<text x="469.9" y="348.9">CONTRACTOR</text>
<text x="469.9" y="351.2">CONSORTIUM:</text>
<text x="469.9" y="364.9">CONSULTANT:</text>
<text x="469.9" y="362.5">SEPCO III</text>
<text x="469.8" y="375.5">IIICONSULTANT:</text>
<text x="469.9" y="373.2">SEPCO</text>
<text x="490.7" y="381.7">DATE</text>
<text x="501.6" y="381.7">NAME</text>
<text x="509.9" y="381.7">TITLE:</text>
<text x="13.9" y="388.2">H</text>
<text x="469.9" y="386">PREPARED</text>
<text x="489.4" y="386">12-05-26</text>
<text x="502.6" y="386">CJC</text>
<text x="590.1" y="388.2">H</text>
<text x="469.9" y="390.2">DESIGNED</text>
<text x="469.9" y="394.5">CHECKED</text>
<text x="489.4" y="390.2">12-05-26</text>
<text x="489.4" y="394.5">12-05-26</text>
<text x="502.5" y="390.2">ZYH</text>
<text x="503.3" y="394.5">LB</text>
<text x="469.9" y="398.7">APPROVED</text>
<text x="489.4" y="398.7">12-05-26</text>
<text x="502.4" y="398.7">DHX</text>
<text x="510.4" y="399.2">INTERNAL DOCUMENT NO.:</text>
<text x="550.6" y="399.2">DOCUMENT OWNER:</text>
<text x="469.9" y="402.9">DEPARTMENT:- MECHANICAL</text>
<text x="550.6" y="402.6">SARGENT &amp; LUNDY</text>
<text x="12" y="411.8" transform="rotate(-90 12 411.8)">CAUTION: THIS DRAWING AND DESIGN IS THE PROPERTY OF SARGENT &amp; LUNDY AND MUST NOT BE COPIED OR LENT WITHOUT THEIR PERMISSION IN WRITING. THE PDF FORMAT OF THE ELECTRONIC FILE OF THIS DRAWING IS FOR OFFICIAL SUBMISSION. THE ELECTRONIC FILE OF THE DRAWING IN ANY OTHER FORMAT IS FOR INFORMATION.</text>
<text x="38.2" y="413.9">1</text>
<text x="86.7" y="413.9">2</text>
<text x="134.9" y="413.9">3</text>
<text x="183.3" y="413.9">4</text>
<text x="231.5" y="413.9">5</text>
<text x="279.8" y="413.9">6</text>
<text x="328.1" y="413.9">7</text>
<text x="376.4" y="413.9">8</text>
<text x="424.7" y="413.9">9</text>
<text x="472.9" y="413.9">10</text>
<text x="521.2" y="413.9">11</text>
<text x="538.8" y="408.5">SCALE :</text>
<text x="548.3" y="408.6">NA</text>
<text x="557.1" y="408.6">SHT:</text>
<text x="563.9" y="408.6">8 OF</text>
<text x="569.5" y="413.9">12</text>
<text x="571.9" y="408.6">453</text>
<text x="577.6" y="408.6">REV. 0C</text>
<text x="469.9" y="417.4">FILE NAME:</text>
<text x="483.5" y="417.4">Piping Isometric drawings for WTP&amp;ETP</text>
<text x="594.9" y="414.8" transform="rotate(-90 594.9 414.8)">A2 (594mm x 420mm)</text>
</g>
</svg>
